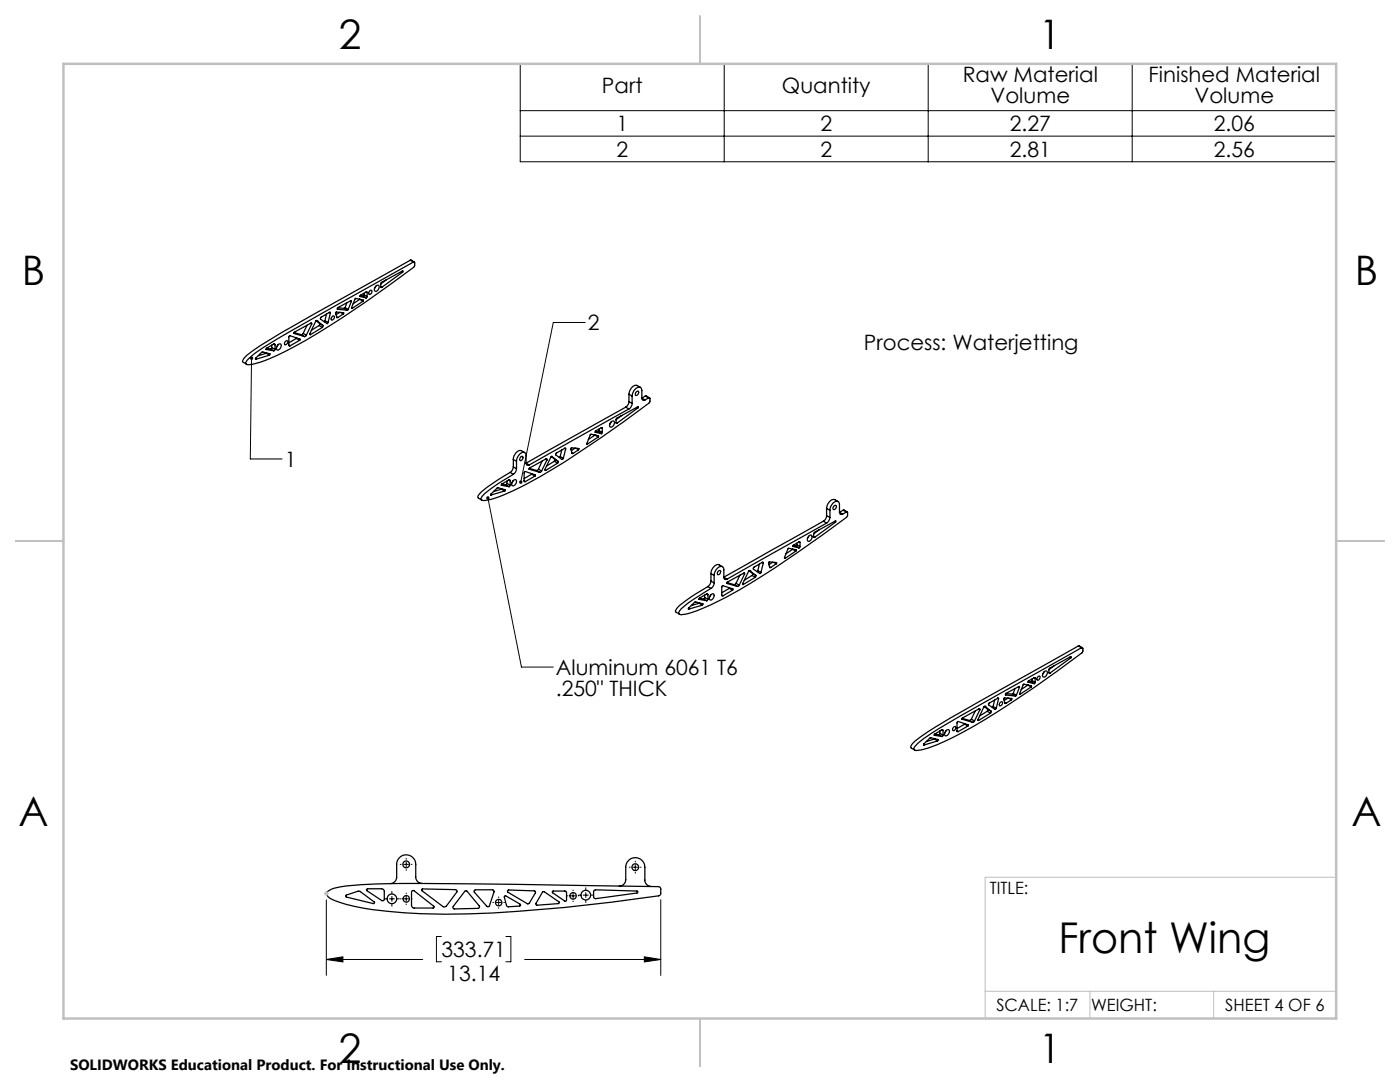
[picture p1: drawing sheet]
<svg xmlns="http://www.w3.org/2000/svg" width="279mm" height="216mm" viewBox="0 0 279 216" stroke-linecap="round" stroke-linejoin="round" font-family="sans-serif">
<g fill="none" stroke="#000" stroke-width=".25">
<path d="M71.8 59.7l.6 .4M71.8 59.7l-1.3 .9M71.8 59.7h.1M71.8 59.2h.1M71.9 59.2l1.2 .2M71.9 58.9l.5 .2M72.4 59.1l.7 .3M72.6 58.8l-.2 .3M72.6 58.8l.7 .4M72.6 58.5v.3M73.1 58.2l-1.2 .7v.3M73.1 58.2l.2 .1"/>
<path d="M73.3 59.2l-.2 .2M73.3 58.3v.9M73.8 58l.1-.1a.39 .39 0 0 1 .4 .4 .39 .39 0 0 1-.4 .4h-.1a.38 .38 0 0 1-.2-.3 .38 .38 0 0 1 .2-.4zM75 57.2a.41 .41 0 0 1 .6-.2 .41 .41 0 0 1 0 .6 .46 .46 0 0 1-.3 .5 .46 .46 0 0 1-.6-.2zM75 57.1l-.2 .4M76 56.7v.6h.2M76 57.2l.2 .1M77.1 55.8l-1.1 .9M80.2 54.2l.2 .1M80.4 54.3v-.3l-4.3 2.4-.1 .3M80.4 54.3l-4.2 3M81.9 51.9l-14.4 8.1a170.2 170.2 0 0 0-17.7 10.4l-.8 .8-.6 .8v.2l.8 .5"/>
<path d="M81.9 51.9h.2l.6 .4M81.9 51.9l.6 .4M49.6 71.6a47.1 47.1 0 0 1 8.8-5.7l24.2-13.7 .2 .2-.1 .8a202.3 202.3 0 0 1-25.8 16.9 19 19 0 0 1-7.5 2.7l-.4-.4zM51 71.6l.1 .1M53.1 69.7h.1M53.1 69.7l1.5 .3M53.1 70.5l.7 .4M53.1 70.5l-1.5 .5M53.2 69.5l-.1 .2M53.2 70.4l-.1 .1M53.2 69.5l.8 .1M53.8 70.9l.1-.3-1.5-.4-1.4 1.2 .1 .3"/>
<path d="M53.8 70.9l-2.7 .8M54 69.6l.6 .4M54.2 69.4l-.2 .2M54.2 69.4l.7 .3M54.2 68.9v.5M54.6 68.7l.3 .1M54.6 68.7l-1.4 .8M54.9 69.7l-.3 .3M54.9 68.8v.9M55.5 68.8l-.3 .5M55.6 68.7a.35 .35 0 0 1 .5 0 .35 .35 0 0 1 0 .5 .63 .63 0 0 1-.9 .6v-.4zM56.9 68.2a.28 .28 0 0 1 .4-.2 .28 .28 0 0 1 .1 .4 .33 .33 0 0 1-.2 .4 .33 .33 0 0 1-.4-.2z"/>
<path d="M57.6 68.9l.1 .1h.2M57.6 68.9l.3 .1M58.7 66.5h.1M58.7 66.5l2.1 .7M58.7 66.4l1.4 .4M59.2 67.5l.6 .4M59.2 67.5l-1.6 .9M59.2 67.5h.1M59.8 67.9l.1-.2-2.1-.7-.2 .2v1.7M59.8 67.9l-1.9 1.1M60.1 66.8l.7 .4M60.5 66.5l-.4 .3"/>
<path d="M60.5 66.5l.6 .4M61.1 66.9l-.3 .3M61.3 64.9l-.8 1.6M61.8 66.7l.1 .1M61.9 64.5l.3 .2M62.2 64.7l-.1-.2-3.4 1.8v.2M62.2 64.7l-1.1 2.2M63.1 64l.7 .6M63.2 64l-.2 .1-1.2 2.5 .1 .2M63.2 64h.1M63.2 64l1.3 .9M63.7 64.9l.6 .4"/>
<path d="M63.7 64.9l-1.5 1M63.8 64.6l-.1 .3M63.8 64.6l.7 .3M64.3 65.3l-2.4 1.5M64.5 64.9l-.2 .4M64.8 64l-.1 .2M64.8 64l.7 .3M65.2 62.7l-.4 1.3M65.7 62.3l.2 .2M65.9 62.5l-.1-.2-1.8 1-.1 .2 1.4 1.1 .2-.3M65.9 62.5l-.4 1.8M66.3 63.1l.1-.1a.41 .41 0 0 1 .4 .5 .41 .41 0 0 1-.5 .4 .36 .36 0 0 1-.3-.4 .36 .36 0 0 1 .3-.4z"/>
<path d="M67.2 63.2l.2 .2M67.3 61.7h.1M67.3 61.7l2 .2M67.4 61.4l1.3 .1M67.8 62.3l-.7 .5M68 62.3l.5 .4M68.5 62.7l.1-.3-1.5-.1 .1 1.1h.2M68.5 62.7l-1.1 .7M68.7 61.5l.6 .4M68.9 61.4l-.2 .1M68.9 61.4l.6 .3M69.2 60.4l-.3 1"/>
<path d="M69.5 61.7l-.2 .2M69.9 60.1l.2 .1M70.1 60.2v-.2h-.1l-2.6 1.4-.1 .3M70.1 60.2l-.6 1.5M70.2 61.5h.1M72.4 60.1l.1-.2-1.5-.4-.8 1.9 .1 .1M72.4 60.1l-2.1 1.4M125.5 78.7l.7 .3M125.5 78.7v1.4M126.2 79a1.67 1.67 0 0 1 1.6-1.7l.3 .6v1.5M126.2 79v1.5M127.1 78.1h.1a.42 .42 0 0 1 .3 .4 .42 .42 0 0 1-.4 .4 .34 .34 0 0 1-.4-.3 .34 .34 0 0 1 .3-.4z"/>
<path d="M127.8 77.3l-.6-.4a1.61 1.61 0 0 0-1.7 1.8M128.1 79.4a.39 .39 0 0 0 .2 .4 .39 .39 0 0 0 .4 0M128.1 79.4l.6 .4M128.8 79l.8 .4M128.8 79l.6 .4M128.8 79l-.7 .4M129.4 79.4l.3 .1-.1 .8a202.3 202.3 0 0 1-25.7 16.9l-3.3 1.5a8.2 8.2 0 0 1-4.4 1.1l-.2-.2 .1-.4a17.9 17.9 0 0 1 5.3-3.9l1-.6M129.4 79.4l-.7 .4M97.9 98.7l.1 .1M100 96.8h.1M100.1 96.8l1.5 .3M100.1 97.6l.6 .4"/>
<path d="M100.1 97.6l-1.6 .5M100.1 96.6l.8 .1M100.2 96.6l-.1 .2M100.2 97.5l-.1 .1M100.7 98l.1-.3-1.5-.4-1.3 1.3v.2M100.7 98l-2.7 .8M100.9 96.7l.7 .4M101.2 96.4l-.3 .3M101.2 96.4l.6 .4M101.2 96v.4M101.6 95.7h.1l.1 .2M101.6 95.7l-1.4 .9"/>
<path d="M101.6 95.7l.2 .2M101.8 96.8l-.2 .3M101.8 94.3a23.4 23.4 0 0 0-6.3 4.5l-.1 .5 .8 .5M101.8 95.9v.9M101.8 94.3l.6 .4M102.4 96a.38 .38 0 0 1 .5-.3 .38 .38 0 0 1 .1 .6 .56 .56 0 0 1-.3 .5 .56 .56 0 0 1-.6 0l.1-.5zM102.4 95.9l-.2 .5M102.4 93.2l-.2 .7-.4 .4M102.4 91.7l.7 .3M102.4 93.2l.7 .3M102.4 91.7v1.5M103.1 93.5a1.41 1.41 0 0 1-.7 1.2"/>
<path d="M103.1 92a1.85 1.85 0 0 1 1.5-1.8l.4 .5v1.7M103.1 92v1.5M103.9 91.2l.2-.1a.43 .43 0 0 1 .3 .4 .43 .43 0 0 1-.4 .4l-.3-.1zM104.6 96l.1 .1h.1M104.6 96l.2 .1M104.7 90.3l-.6-.4a1.62 1.62 0 0 0-1.7 1.8M105 92.4a.4 .4 0 0 0 .2 .4 .4 .4 0 0 0 .4 0M105 92.4l.6 .4M105.6 93.6h.1M105.6 93.6l2.1 .7M105.6 93.5l1.5 .4M106.1 94.6l.7 .4"/>
<path d="M106.1 94.6l-1.5 .9M106.2 94.5l-.1 .1M106.8 95v-.2l-2.1-.7-.1 1.9M106.8 95l-2 1.1M107.1 93.9l.6 .4M107.5 93.6l-.4 .3M107.5 93.6l.6 .4M108.1 94l-.4 .3M108.2 92l-.7 1.6M108.8 93.8l.1 .1M108.9 91.6l.2 .2M109.1 91.8l.1-.2-.2-.1-3.3 1.9-.1 .2"/>
<path d="M109.1 91.8l-1 2.2M110 91.1l.7 .6M110.2 91.1l-.3 .1-1.1 2.5 .1 .2M110.2 91.1l1.2 1M110.2 91.1h.1M110.6 92l.7 .4M110.6 92l-1.5 1M110.7 91.7l-.1 .3M110.7 91.7l.7 .4M111.3 92.4l-2.4 1.5M111.4 92.1l-.1 .3M111.8 91.1l-.1 .2"/>
<path d="M111.8 91.1l.6 .3M112.1 89.8l-.3 1.3M112.7 89.5l.2 .1M112.9 89.6l-.1-.2-1.9 1.2v.2l1.2 .9 .3-.3M112.9 89.6l-.5 1.8M114.1 90.3l.3 .2M114.8 89.4l-.8 .5M114.9 89.4l.6 .3M115.5 89.7v-.2l-1.5-.1-.1 .2 .3 .9h.2M115.5 89.7l-1.1 .8M117.1 88.5l.1 .1M118.7 86.8h.1"/>
<path d="M118.7 86.8l.7 .4M118.7 86.8l-1.3 .9M118.8 86.3h.1M118.8 86.3l1.2 .2M118.8 86l.6 .1M119.4 87.2l.1-.2-1.7-.3-.7 1.8 .1 .1M119.4 87.2l-2.2 1.4M119.4 86.1l.6 .4M119.6 85.9l-.2 .2M119.6 85.9l.6 .4M119.6 85.6v.3M120 85.3l-1.1 .7-.1 .3"/>
<path d="M120 85.3l.2 .1M120.2 86.3l-.2 .2M120.2 85.4v.9M121.9 84.2a.41 .41 0 0 1 .7-.1 .41 .41 0 0 1-.1 .6 .45 .45 0 0 1-.3 .5 .45 .45 0 0 1-.6-.3zM122 84.2l-.3 .5M122.9 83.7v.7l.2 .1M122.9 84.3l.2 .2M124.1 82.9l-1.2 .8M124.9 81.2l-19.9 11.2M124.9 81.2l.6 .4M125.5 81.6l-19.9 11.2M125.5 80.1a1.41 1.41 0 0 1-.6 1.1"/>
<path d="M125.5 80.1l.7 .4M126.2 80.5a1.28 1.28 0 0 1-.7 1.1M127.1 81.3l.2 .1M127.3 81.4l.1-.3-4.3 2.3-.2 .3M127.3 81.4l-4.2 3.1M139.5 119.6h.1M139.5 119.6l1.5 .3M139.6 119.3l-.1 .3M139.6 119.3l.8 .2M140.4 119.5l.6 .4M140.6 119.2l-.2 .3M140.6 119.2l.7 .4"/>
<path d="M140.6 118.7v.5M141 118.5h.2l.1 .2M141 118.5l-1.4 .8M141 118.5l.3 .2M141.3 117.1a26.7 26.7 0 0 0-6.3 4.3l-.2 .7 .8 .5M141.3 117.1l.6 .3M141.3 119.6l-.3 .3M141.3 118.7v.9M141.7 118.8l.2-.1a.39 .39 0 0 1 .6-.1 .39 .39 0 0 1 0 .6 .47 .47 0 0 1-.4 .5 .47 .47 0 0 1-.5-.2zM141.9 118.7l-.3 .4M141.9 116l-.2 .6-.4 .5M141.9 114.4l.6 .4"/>
<path d="M141.9 116l.6 .3M141.9 114.4v1.6M142.5 116.3a1.29 1.29 0 0 1-.6 1.1M142.5 114.8a1.67 1.67 0 0 1 1.7-1.7l.3 .6v1.5M142.5 114.8v1.5M143.3 114l.3-.2a.44 .44 0 0 1 .1 .6 .44 .44 0 0 1-.5 .2zM144 118.7l.1 .2h.2M144 118.7l.3 .2M144.2 113.1l-.7-.4a1.49 1.49 0 0 0-1.6 1.5v.2M144.5 115.2a.39 .39 0 0 0 .1 .4 .39 .39 0 0 0 .5 0M144.5 115.2l.6 .4M145.1 116.4h.1"/>
<path d="M145.1 116.4l2.1 .6M145.1 116.2l1.4 .5M145.6 117.4l.6 .4M145.6 117.4l-1.6 .9M145.6 117.3v.1M146.2 117.8l.1-.3-2.1-.6-.2 .2v1.6M146.2 117.8l-1.9 1.1M146.5 116.7l.7 .3M146.9 116.4l-.4 .3M146.9 116.4l.6 .4M147.5 116.8l-.3 .2M147.7 114.8l-.8 1.6"/>
<path d="M148.2 116.6h.1M148.3 114.4l.3 .1M148.6 114.5l-.1-.2-3.4 1.9v.2M148.6 114.5l-1.1 2.3M149.5 113.9l.7 .6M149.6 113.8l-.2 .1-1.2 2.6 .1 .1M149.6 113.8h.1M149.6 113.8l1.2 1M150.1 114.8l.6 .4M150.1 114.8l-1.5 1M150.2 114.5l-.1 .3M150.2 114.5l.6 .3"/>
<path d="M150.7 115.2l-2.4 1.4M150.8 114.8l-.1 .4M151.2 113.9l-.1 .2M151.2 113.9l.7 .3M151.6 112.6l-.4 1.3M152.1 112.2l.2 .1M152.3 112.3l-.1-.1-1.8 1-.1 .2 1.3 1 .3-.2M152.3 112.3l-.4 1.9M153.6 113.1l.2 .1M154.2 112.2l-.7 .5M154.4 112.2l.5 .3M154.9 112.5l.1-.2-1.5-.2 .1 1.1h.2"/>
<path d="M154.9 112.5l-1.1 .7M156.6 111.3l.1 .1M158.2 109.6l.6 .4M158.2 109.6l-1.3 .9M158.2 109.6h.1M158.2 109h.1M158.3 109l1.2 .3M158.3 108.8l.5 .1M158.3 108.8v.2M158.8 110l.1-.3-1.6-.3-.7 1.8v.2h.1M158.8 110l-2.1 1.4M158.8 108.9l.7 .4"/>
<path d="M159 108.7l-.2 .2M159 108.7l.7 .4M159 108.4v.3M159.5 108.1l.2 .1M159.5 108.1l-1.2 .7M159.7 109.1l-.2 .2M159.7 108.2v.9M161.4 107l-.3 .4M161.4 107a.39 .39 0 0 1 .6-.1 .39 .39 0 0 1 0 .6 .47 .47 0 0 1-.3 .5 .47 .47 0 0 1-.6-.3zM162.4 107.1l.2 .1M162.4 106.5v.6M163.5 105.7l-1.1 .8"/>
<path d="M164.3 104l-19.9 11.2M164.3 104l.7 .4M165 104.4l-19.9 11.2M165 102.9a1.28 1.28 0 0 1-.7 1.1M165 101.5l.6 .3M165 102.9l.6 .4M165 101.5v1.4M165.6 103.3l-.2 .6-.4 .5M165.6 101.8a1.56 1.56 0 0 1 1.7-1.7l.2 .4v1.7M165.6 101.8v1.5M166.4 101l.3-.2a.43 .43 0 0 1 .3 .5 .43 .43 0 0 1-.5 .4 .36 .36 0 0 1-.3-.3 .36 .36 0 0 1 .2-.4zM166.5 104l.3 .2"/>
<path d="M166.8 104.2v-.3l-4.3 2.3-.1 .3M166.8 104.2l-4.2 3M167.3 100.1l-.7-.4a1.67 1.67 0 0 0-1.6 1.8M167.5 102.2a.39 .39 0 0 0 .2 .4 .39 .39 0 0 0 .5 0M167.5 102.2l.7 .4M168.3 101.8h.2l.6 .4M168.3 101.8l.6 .4M168.3 101.8l-.8 .4M168.9 102.2l.3 .1-.1 .8a216.8 216.8 0 0 1-24.2 16.1l-1.6 .8a19.6 19.6 0 0 1-7.4 2.7l-.4-.3v-.2a11.1 11.1 0 0 1 4.2-3.4l2.2-1.4M168.9 102.2l-.7 .4M137.4 121.5h.1M139.5 120.4l.7 .4"/>
<path d="M139.5 120.4l-1.5 .4M139.6 120.3l-.1 .1M140.2 120.8l.1-.3-1.5-.4-1.4 1.2 .1 .2M140.2 120.8l-2.7 .7M198.5 139.7l-.3 1.3M199.1 139.3l.2 .2M199.3 139.5l-.1-.2-1.9 1.2v.2l1.3 .9 .2-.3M199.3 139.5l-.5 1.8M200.7 138.7h.1M200.7 138.7l2 .2M200.8 138.4l1.2 .1M201.2 139.3l-.8 .5"/>
<path d="M201.3 139.3l.6 .3M201.9 139.6v-.2l-1.5-.2-.1 .3 .3 .8h.2M201.9 139.6l-1.1 .7M202 138.5l.7 .4M202.2 138.4l-.2 .1M202.2 138.4l.6 .3M202.6 137.4l-.4 1M202.8 138.7l-.1 .2M203.3 137.1l.1 .1M203.4 137.2l.1-.2h-.2l-2.5 1.4-.1 .3M203.4 137.2l-.6 1.5M203.5 138.4l.1 .1"/>
<path d="M205.1 136.7l.7 .4M205.1 136.7l-1.3 .9M205.1 136.7h.1M205.2 136.1h.1M205.2 136.1l1.2 .3M205.2 135.9l.6 .1M205.8 137.1v-.3l-1.5-.3-.8 1.9 .1 .1M205.8 137.1l-2.2 1.4M205.8 136l.6 .4M206 135.8l-.2 .2M206 135.8l.6 .4M206 135.5v.3"/>
<path d="M206.4 135.2l-1.2 .7v.2M206.4 135.2l.2 .1M206.6 136.2l-.2 .2M206.6 135.3v.9M207.2 135l.1-.1a.44 .44 0 0 1 .3 .5 .44 .44 0 0 1-.5 .3l-.2-.3zM208.4 134.1l-.3 .4M208.4 134a.41 .41 0 0 1 .6 0 .41 .41 0 0 1-.1 .6 .45 .45 0 0 1-.4 .5 .45 .45 0 0 1-.5-.3zM209.3 134.2l.1 .2 .1-.1M209.3 133.6v.6M209.3 134.2l.2 .1M210.5 132.8l-1.2 .8M213.5 131.1l.2 .2"/>
<path d="M213.7 131.3v-.3l-4.3 2.3-.1 .3M213.7 131.3l-4.2 3M215.2 128.9l-14.4 8.1a170.2 170.2 0 0 0-17.6 10.4l-.9 .8-.5 .8 .1 .3 .7 .3M215.2 128.9h.2l.6 .4M215.2 128.9l.6 .4M183 148.6a48.1 48.1 0 0 1 8.7-5.8l24.2-13.6 .2 .2-.1 .8a202.3 202.3 0 0 1-25.7 16.9 20.4 20.4 0 0 1-7.3 2.7 .46 .46 0 0 1-.6-.3 .46 .46 0 0 1 .2-.6zM184.3 148.6l.1 .1M186.4 146.7h.1M186.5 146.7l1.5 .3M186.5 147.5l.6 .3M186.5 147.5l-1.6 .5M186.5 146.5l.9 .1"/>
<path d="M186.5 147.4v.1M187.1 147.8l.1-.2-1.5-.4-1.3 1.2v.3M187.1 147.8l-2.7 .9M187.4 146.6l.6 .4M187.6 146.3l-.2 .3M187.6 146.3l.6 .4M187.6 145.8v.5M188 145.6l-1.5 .9v.2M188 145.6h.2v.2M188 145.6l.2 .2M188.2 146.7l-.2 .3M188.2 145.8v.9"/>
<path d="M188.8 145.8l-.2 .4M188.9 145.7a.41 .41 0 0 1 .6 0 .41 .41 0 0 1-.1 .6 .45 .45 0 0 1-.4 .5 .45 .45 0 0 1-.5-.3zM190.4 145.1l.1-.1a.32 .32 0 0 1 .3 .3 .32 .32 0 0 1-.2 .3l-.2 .2a.39 .39 0 0 1-.3-.4 .39 .39 0 0 1 .3-.3zM191 145.8l.1 .2h.1M191 145.8l.2 .2M192 143.5h.1M192 143.5l2.1 .6M192 143.3l1.5 .5M192.5 144.5l.6 .4M192.5 144.5l-1.5 .9M192.6 144.4l-.1 .1M193.1 144.9l.2-.3-2.2-.6-.1 .1v1.7"/>
<path d="M193.1 144.9l-1.9 1.1M193.5 143.8l.6 .3M193.9 143.5l-.4 .3M193.9 143.5l.6 .4M194.5 143.9l-.4 .2M194.6 141.9l-.7 1.6M195.2 143.7l.1 .1M195.3 141.5l.2 .1M195.5 141.6l.1-.1-.2-.1-3.3 1.9-.1 .2M195.5 141.6l-1 2.3M196.4 141l.7 .6M196.6 140.9l-.2 .1-1.2 2.6 .1 .2"/>
<path d="M196.6 140.9h.1M196.6 140.9l1.2 1M197 141.9l.7 .4M197 141.9l-1.5 1M197.1 141.6l-.1 .3M197.1 141.6l.7 .3M197.7 142.3l-2.4 1.5M197.8 141.9l-.1 .4M198.2 141l-.2 .2M198.2 141l.6 .3M199.7 140.1l.2-.1a.46 .46 0 0 1 .1 .6 .46 .46 0 0 1-.5 .2l-.1-.2zM200.5 140.2l.3 .1"/>
<path d="M65.4 177.9a4.7 4.7 0 0 1 2.6-.9 113.7 113.7 0 0 1 15.6-.7l47.9 .6 .4 .4v1l-.2 .3a310.7 310.7 0 0 1-43 3.8 86.3 86.3 0 0 1-19.7-2l-1.1-.3a4.9 4.9 0 0 1-2.7-1.5v-.3zM69 178.7l2.5-.9h.3l2.8 2.2a.19 .19 0 0 1 .1 .2 .19 .19 0 0 1-.2 .1l-5.4-1.3zM73.2 177.4l3-.1a.54 .54 0 0 1 .5 .6v1.5a.34 .34 0 0 1-.5 .3l-3-2zM82.2 177.8l.4-.1 4 3.1v.3h-4.2l-.3-.4zM84.2 177.4l6.7 .1a.31 .31 0 0 1 .3 .2 .31 .31 0 0 1 0 .3l-2.1 2.8-.6 .2-4.3-3.3zM84.2 176.3a1.26 1.26 0 0 1-1.2-1.3v-2.5a1.91 1.91 0 0 0-1.9-1.9 1.91 1.91 0 0 0-1.9 1.9v2.5a1.33 1.33 0 0 1-1.3 1.3M92.8 177.8h.4l2.4 3a.31 .31 0 0 1 .1 .3 .31 .31 0 0 1-.3 .2l-4.7 .1a.3 .3 0 0 1-.3-.2 .3 .3 0 0 1 .1-.3zM94.7 177.7l.1-.1h3.6l.1 .1 .1 .2-.9 2.8a.31 .31 0 0 1-.5 .1l-2.6-2.8zM100.7 178.8h.2l2.9 1.6a.2 .2 0 0 1 .1 .2 .2 .2 0 0 1-.2 .2l-2.5 .1zM101.4 177.6l5.3 .2 .2 .2-1.3 2.2-.2 .2-4.1-2.4zM108.3 178l.3-.1 2.9 2.1 .1 .2-.1 .1-4.4 .3-.2-.3zM110.2 177.9l2.7-.1 .2 .3v1.5a.24 .24 0 0 1-.2 .2 .24 .24 0 0 1-.2 0l-2.5-1.7z"/>
<path d="M118.6 177.7l.3-.1 8.2 .2a.19 .19 0 0 1 .2 .2 .19 .19 0 0 1-.2 .2l-8.3 1.1-.3-.3zM123.6 176.8a1.33 1.33 0 0 0 1.3-1.3v-2.5a1.9 1.9 0 0 1 1.9-1.9 1.9 1.9 0 0 1 1.9 1.9v2.6a1.26 1.26 0 0 0 1.2 1.3"/>
<circle cx="78.2" cy="179.3" r=".96"/>
<circle cx="81.1" cy="172.5" r=".68"/>
<circle cx="81.1" cy="179.4" r=".66"/>
<circle cx="114.4" cy="178.8" r=".66"/>
<circle cx="116.9" cy="178.6" r=".97"/>
<circle cx="126.8" cy="173" r=".68"/>
<circle cx="99.5" cy="180.1" r=".66"/>
</g>
<g fill="none" stroke="#000" stroke-width=".2">
<path d="M103.8 12.7h162.9v19.6h-162.9zM144.5 12.7v19.6M185.2 12.7v19.6M226 12.7v19.6M103.8 22.1h162.9M103.8 27.2h162.9M50.2 71.5l-.2 20.1h6.3M116.8 64.3h-6.4l-6.5 31.9M97.4 99.3l6.7 33.8h6.3M65.1 179.6v15M76.7 179.4h.5M77.7 179.4h1"/>
<path d="M78.2 177.9v.4M78.2 178.9v.9M79.2 179.4h.5M79.9 172.5h.1M79.9 179.4h.1M80.5 172.5h1.1M80.6 179.4h1M81.1 171.3v.1M81.1 172v1M81.1 173.5v.2M81.1 178.2v.1M81.1 178.9v.9"/>
<path d="M82.1 179.4h.1M82.1 172.5h.1M99.5 179v.1M99.5 179.6v1M113.2 178.8h.1M113.9 178.8h1M114.4 177.6v.1M114.4 178.3v1M114.4 179.8v.1M115.4 178.8h.1M115.4 178.6h.5M116.4 178.6h1"/>
<path d="M116.9 177.1v.5M116.9 178.1v1M116.9 179.6v.5M117.9 178.6h.5M125.6 173h.2M126.3 173h1M126.8 171.8v.2M126.8 172.5v1M126.8 174.1v.1M127.8 173h.2M131.9 179.5v15.1M65.1 191.5l3.3-.6v1z"/>
<path d="M65.1 191.5h19.2M78.2 180.4v.4M81.1 180.4v.1M88.1 186.9h-1v5h1M98.4 180.1h.1M99 180.1h1M99.5 181.1v.2M100.5 180.1h.2M101 186.9h1v5h-1M104.7 191.5h27.2M128.6 190.9l3.3 .6-3.3 .4z"/>
</g>
<path d="M64.6 178.3h1.1M64.8 177.9l.7 .7M65.1 177.8v1M65.5 177.9l-.7 .7M266.7 175h-70.1v28.2M196.6 197.8h70.1M217.5 197.8v5.4M242.2 197.8v5.4" fill="none" stroke="#c0c0c0" stroke-width=".2"/>
<path d="M139.7 3.2v9.5M3.1 107.9h9.6M266.7 107.9h9.5M139.7 203.2v9.6" fill="none" stroke="#c0c0c0" stroke-width=".25"/>
<path d="M12.7 12.7h254v190.5h-254z" fill="none" stroke="#c0c0c0" stroke-width=".5"/>
<g fill="#000">
<path d="M97.2 99.1a.33 .33 0 0 0 0 .5 .33 .33 0 0 0 .5-.2 .33 .33 0 0 0-.4-.4l.1 .3-.1-.3zM50 71.2a.34 .34 0 0 0-.1 .5 .34 .34 0 0 0 .6-.1 .34 .34 0 0 0-.3-.4v.3v-.3zM103.6 96a.34 .34 0 0 0 .3 .5v-.3v.3a.34 .34 0 0 0 .3-.4 .34 .34 0 0 0-.6-.1z"/>
<path d="M65.1 191.5l3.3-.6v1zM128.6 190.9l3.3 .6-3.3 .4z"/>
</g>
<text font-size="8.5" x="211.2" y="190.2">Front Wing</text>
<g font-size="8.1">
<text x="67.6" y="9.7">2</text>
<text x="207.3" y="9.7">1</text>
<text x="4.4" y="57">B</text>
<text x="270.4" y="57">B</text>
<text x="3.7" y="164.9">A</text>
<text x="269.7" y="164.9">A</text>
<text x="67.6" y="212.2">2</text>
<text x="207.3" y="212.2">1</text>
</g>
<g font-size="4.2">
<text x="192.1" y="16.5">Raw Material</text>
<text x="229.2" y="16.5">Finished Material</text>
<text x="120.1" y="18.5">Part</text>
<text x="156" y="18.5">Quantity</text>
<text x="197.7" y="20.6">Volume</text>
<text x="238.4" y="20.6">Volume</text>
<text x="123" y="26.1">1</text>
<text x="163.7" y="26.1">2</text>
<text x="201.5" y="26.1">2.27</text>
<text x="242.2" y="26.1">2.06</text>
<text x="123" y="31.2">2</text>
<text x="163.7" y="31.2">2</text>
<text x="201.5" y="31.2">2.81</text>
<text x="242.2" y="31.2">2.56</text>
<text x="117.3" y="65.9">2</text>
<text x="172.4" y="69.7">Process: Waterjetting</text>
<text x="56.8" y="93.2">1</text>
<text x="110.9" y="134.7">Aluminum 6061 T6</text>
<text x="110.9" y="138.9">.250&quot; THICK</text>
<text x="88.1" y="191">333.71</text>
<text x="89.3" y="195.7">13.14</text>
</g>
<g font-size="3.4">
<text x="197.6" y="178.4">TITLE:</text>
<text x="198.8" y="201.7">SCALE: 1:7</text>
<text x="217.7" y="201.8">WEIGHT:</text>
<text x="244.5" y="201.7">SHEET 4 OF 6</text>
</g>
<text font-size="3" x="14" y="213.5">SOLIDWORKS Educational Product. For Instructional Use Only.</text>
</svg>
